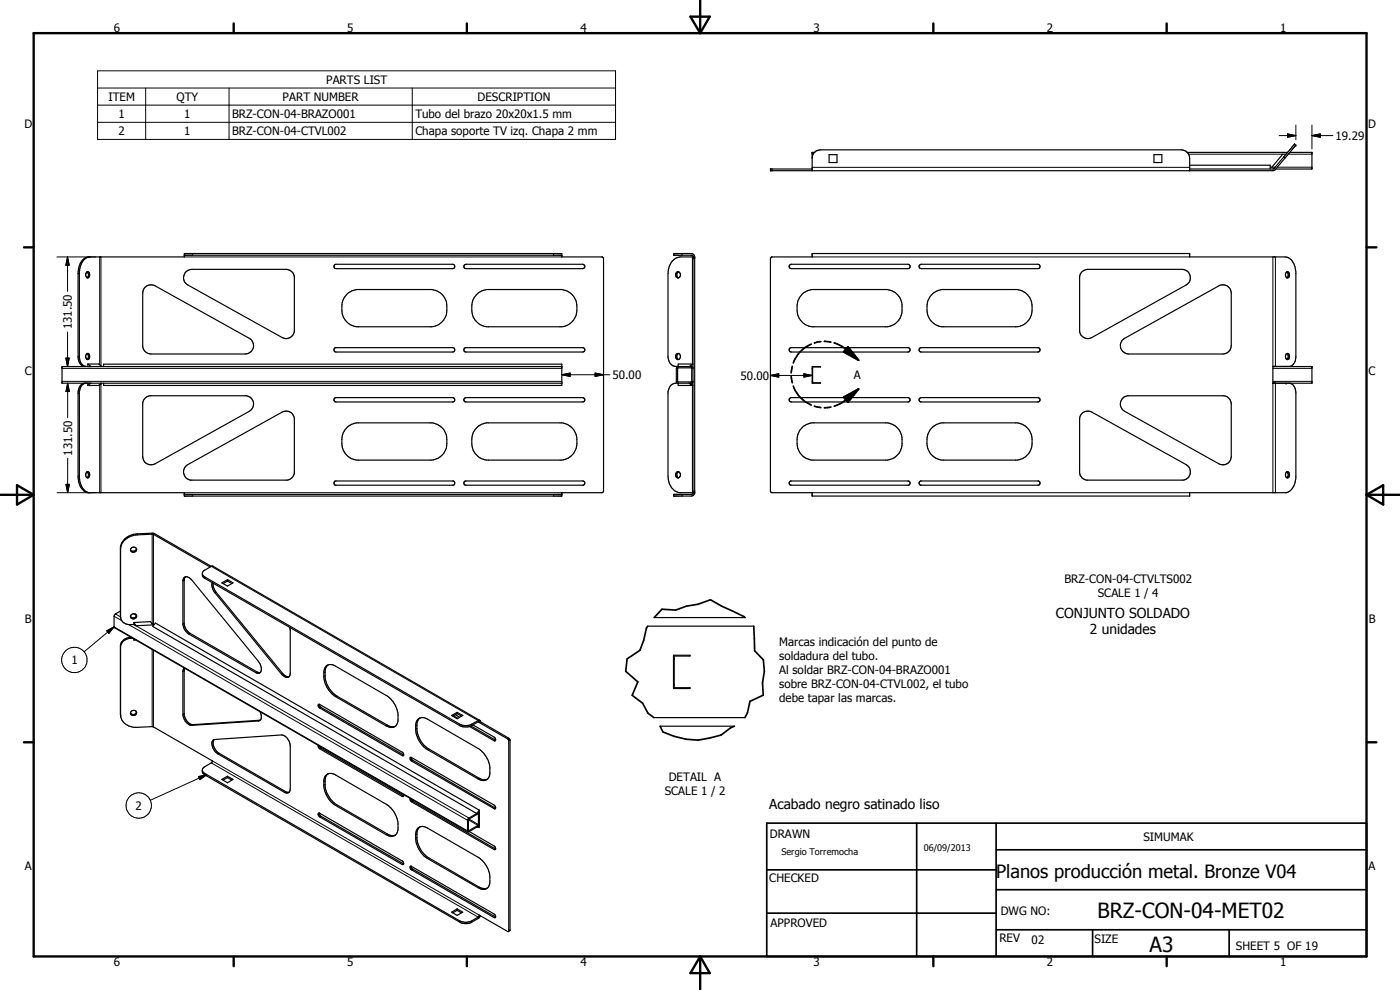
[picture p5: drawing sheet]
<svg xmlns="http://www.w3.org/2000/svg" width="420mm" height="297mm" viewBox="0 0 420 297" stroke-linecap="round" stroke-linejoin="round" font-family="sans-serif">
<g fill="none" stroke="#000" stroke-width=".35">
<path d="M243.7 47.1a2.57 2.57 0 0 1 2.5-2.1h108.3a2.59 2.59 0 0 1 2.5 2.5v3.7M244.4 45.7h-.7v5.5M248.8 46.4h2.4v2.4h-2.4zM346.3 46.4h2.4v2.4h-2.4zM356.3 45.7h30.1M357 49.6h24.2v1.1M386 46.3l2.5-3.1 .4 .4-6.1 7.2-.8 .4h-150.8v-.5h12.5M386 46.3l-3.6 4.2-.4 .2h-25M386 46.3h-1l-3.3 3.9h1M387.1 45.7h6.6v5h-10.8M27 77.1a4.2 4.2 0 0 0-3.2 4.5v25.7a3.1 3.1 0 0 0 1.4 2.6M55.3 76.6h113.3"/>
<path d="M100.4 79.5l.5-.2h34.9a.66 .66 0 0 1 .7 .6 .66 .66 0 0 1-.7 .7h-34.9a.65 .65 0 0 1-.6-.4 .65 .65 0 0 1 .1-.7zM139.3 79.5l.6-.2h34.9a.66 .66 0 0 1 .7 .6 .66 .66 0 0 1-.7 .7h-34.9a.65 .65 0 0 1-.6-.4 .65 .65 0 0 1 0-.7zM208.5 77.1h-4.2a4.5 4.5 0 0 0-3.8 5v25.2a2.64 2.64 0 0 0 3 2.6M208.5 77.1l-.4-.8-.6-.2h-5.3v.5h5.3l.5 .5v70.7l-.4 .5h-5.4v.5h5.3l.6-.2 .4-.8M208.5 77.1v70.7M236.9 79.7l.6-.4h35a.66 .66 0 0 1 .6 .6 .66 .66 0 0 1-.6 .7h-35l-.6-.4zM275.9 79.7l.6-.4h35a.66 .66 0 0 1 .6 .6 .66 .66 0 0 1-.6 .7h-35l-.6-.4zM26 81.7l.2-.1a.9 .9 0 0 1 .7 .9 .9 .9 0 0 1-.7 .9l-.5-.7zM26.1 81.6a1.08 1.08 0 0 1 0 1.8M43.5 86.3a2.57 2.57 0 0 1 3.1-.5l28.2 15.7a2.52 2.52 0 0 1 1.2 2.8 2.52 2.52 0 0 1-2.4 1.9h-28.3a2.57 2.57 0 0 1-2.5-2.1v-16.2zM55.8 81.5l1-.6 .8-.1h28.3a2.58 2.58 0 0 1 2.4 2.2v16.4a2.5 2.5 0 0 1-3.6 1.9l-28.3-15.8a2.5 2.5 0 0 1-.6-4zM104.3 88.1l1.3-.8 1.5-.4h22.5a5.3 5.3 0 0 1 4.5 6.7 5 5 0 0 1-4.5 4.4h-22.5a5.3 5.3 0 0 1-4.5-6.6l.4-1.6z"/>
<path d="M142.9 88.5l1.7-1.2 1.5-.4h22.5a5.4 5.4 0 0 1 4.5 6.7 5.1 5.1 0 0 1-4.5 4.4h-22.5a5.3 5.3 0 0 1-4.5-6.6l.4-1.6zM203.1 81.7a.83 .83 0 0 1 1.1 .7 .83 .83 0 0 1-1.1 .8l-.3-.5zM203.7 81.5a1.02 1.02 0 0 0 0 1.9M240.9 88.1l1.3-.8 1.5-.4h22.6a5.1 5.1 0 0 1 4.4 4.5 6.3 6.3 0 0 1-.9 4.6 4.8 4.8 0 0 1-3.5 2h-22.6a5.3 5.3 0 0 1-4.4-6.6l.6-2zM279.5 88.5l1.7-1.2 1.5-.4h22.6a5.4 5.4 0 0 1 4.4 6.7 5.1 5.1 0 0 1-4.4 4.4h-22.6a5.6 5.6 0 0 1-4.4-7.2zM324.8 81.4l1.7-.6h28.2a2.52 2.52 0 0 1 2.5 1.9 2.52 2.52 0 0 1-1.2 2.8l-28.3 15.8a2.5 2.5 0 0 1-3.7-1.9v-16.4l.2-.7zM386.2 81.6a1.1 1.1 0 0 1 0 1.8M386.2 81.6a.89 .89 0 0 1 .8 .9 .89 .89 0 0 1-.8 .9M386.2 81.6a1.17 1.17 0 0 0 0 1.8M25.3 109.9h1.1M25.7 109.9a2.45 2.45 0 0 1-2.3-2.6v-25.7a4.3 4.3 0 0 1 3.2-4.5h28.7v-1h113.3v1l12.3 .1 .2 .4v69.7l-.3 .5h-12.2v1h-113.3v-1h-29a4.4 4.4 0 0 1-2.9-4.4v-25.8a2.57 2.57 0 0 1 1.9-2.6M25.7 115a2.57 2.57 0 0 0-1.9 2.6v25.8a4.4 4.4 0 0 0 2.9 4.4"/>
<path d="M26 106.2a.86 .86 0 0 1 1 .4 .86 .86 0 0 1-.3 1.1l-.3 .2a.94 .94 0 0 1-.8-.7 .94 .94 0 0 1 .4-1zM26.1 106.1a1.1 1.1 0 0 1 0 1.8M26.4 109.2h3.2l1 .8M26.4 109.2v.8M26.4 115v.7M26.4 109.2l.9 .8M27.3 115l-.9 .7M30.3 115l-.5 .7h-3.4M31.1 110v-.7h137.5v6.4h-137.5v-.7M43.4 119.6l.9-.6 .7-.3h29a2.51 2.51 0 0 1 2.1 2.1 2.51 2.51 0 0 1-1.3 2.6l-28.2 15.7a2.51 2.51 0 0 1-3.8-2.2v-16zM100.4 119.5l.5-.2h34.9a.66 .66 0 0 1 .7 .7 .66 .66 0 0 1-.7 .6h-34.9a.65 .65 0 0 1-.6-.4 .65 .65 0 0 1 .1-.7zM100.4 104.5l.3-.2h35.3a.68 .68 0 0 1 .5 .8 .68 .68 0 0 1-.7 .5h-34.9a.67 .67 0 0 1-.6-.4 .67 .67 0 0 1 .1-.7z"/>
<path d="M139.3 119.5l.6-.2h34.9a.66 .66 0 0 1 .7 .7 .66 .66 0 0 1-.7 .6h-34.9a.65 .65 0 0 1-.6-.4 .65 .65 0 0 1 0-.7zM139.3 104.5l.3-.2h35.4a.67 .67 0 0 1 .5 .8 .67 .67 0 0 1-.7 .5h-34.9a.67 .67 0 0 1-.6-.4 .67 .67 0 0 1 0-.7zM168.6 110h-150v5h150M203 106.3a.79 .79 0 0 1 1.1 .1 .79 .79 0 0 1-.1 1.1 .66 .66 0 0 1-.7 .4 .66 .66 0 0 1-.5-.7zM203.4 110.4h4.2v4.1l-4.2 .1zM203.7 106a1.02 1.02 0 0 0 0 1.9M206.8 115l1.2 .7M207.4 109.6v-.4h-3.9v.8M207.7 115.4l.1 .2M207.8 115.5v.1M208 110.5l-.4-.5h-4.2l-.4 .5v3.9l.5 .6v.7l4.3-.1M208 114.4l-.6 .6h-4.6a2.63 2.63 0 0 0-2.3 2.6v25.2a4.9 4.9 0 0 0 3.4 5h4.6"/>
<path d="M208 109.3l-1.2 .7M236.9 119.7l.6-.4h35a.66 .66 0 0 1 .6 .7 .66 .66 0 0 1-.6 .6h-35l-.6-.4zM237 104.5l.3-.2h35.4a.67 .67 0 0 1 .4 .7 .67 .67 0 0 1-.6 .6h-35l-.6-.4zM243.7 110h2.5l-2.3 .1v4.8l2.3 .1h-2.5zM243.7 114.4h.2M243.7 110.5h.2M275.9 119.7l.6-.4h35a.66 .66 0 0 1 .6 .7 .66 .66 0 0 1-.6 .6h-35l-.6-.4zM276 104.5l.3-.2h35.4a.68 .68 0 0 1 .4 .8 .68 .68 0 0 1-.6 .5h-35l-.6-.4zM336.9 102l28.9-16.2a2.48 2.48 0 0 1 3.7 2.1v15.8a2.59 2.59 0 0 1-2.5 2.5h-28.3a2.52 2.52 0 0 1-2.2-1.5 2.52 2.52 0 0 1 .4-2.7zM337 119.4l1.4-.7h29a2.58 2.58 0 0 1 2.1 2.5v15.7a2.51 2.51 0 0 1-3.7 2.2l-28.3-15.7a2.48 2.48 0 0 1-.5-4zM382 110h11.7v5h-11.7v-5.1h5a2.69 2.69 0 0 0 1.9-2.6v-25.7a4.6 4.6 0 0 0-2.9-4.5h-29v-1h-113.3v1h-12l-.5 .5v69.7l.4 .5h12.1v1h113.3v-1h29a4.4 4.4 0 0 0 2.9-4.4v-25.8a2.52 2.52 0 0 0-1.9-2.6M382.4 114.9l-.1 .1"/>
<path d="M382.5 115h.2M382.7 109.9v.1M386 109.9v.1M386.2 106.1l.2 .1a1.18 1.18 0 0 1-.2 1.7M386.2 106.1a1.17 1.17 0 0 0 0 1.8M386.2 106.1a.93 .93 0 0 1 .8 .8 .93 .93 0 0 1-.5 1h-.3M56 139.6l28.7-15.9a2.52 2.52 0 0 1 3.6 1.8v16.4a2.55 2.55 0 0 1-2.1 2.2h-29a2.52 2.52 0 0 1-2-1.9 2.52 2.52 0 0 1 .8-2.6zM104.3 128.1l1.3-.8 1.5-.4h22.5a5.2 5.2 0 0 1 4.5 6.2 5 5 0 0 1-4.5 4.9h-22.5a5.4 5.4 0 0 1-4.5-6.7l.4-1.5zM142.9 128.5l1.7-1.2 1.5-.4h22.5a5.4 5.4 0 0 1 4.5 6.7 5.1 5.1 0 0 1-4.5 4.4h-22.5a5.4 5.4 0 0 1-4.5-6.7l.4-1.5zM240.9 128.1l1.3-.8 1.5-.4h22.6a5.1 5.1 0 0 1 4.4 4.4 6.3 6.3 0 0 1-.4 3.8 4.9 4.9 0 0 1-4 2.9h-22.6a5.4 5.4 0 0 1-4.4-6.7v-.5a5.1 5.1 0 0 1 1.6-2.7zM279.5 128.5l1.7-1.2 1.5-.4h22.6a5.8 5.8 0 0 1 2.7 9.9l-1.2 .8-1.5 .4h-22.6a5.4 5.4 0 0 1-4.5-6.7l.3-1zM324.6 124.1a2.52 2.52 0 0 1 3.1-.4l28.3 15.7a2.51 2.51 0 0 1 1.2 2.6 2.51 2.51 0 0 1-2.1 2.1h-29l-.9-.4a2.48 2.48 0 0 1-1.2-1.8v-16.4z"/>
<path d="M26 141.6a.68 .68 0 0 1 .8 .2 .68 .68 0 0 1 .1 .8l-.5 .8a.97 .97 0 0 1-.8-.7 .97 .97 0 0 1 .4-1.1zM26.1 141.6a1.08 1.08 0 0 1 0 1.7M55.3 148.3h113.3M100.4 144.5l.3-.2h35.3a.68 .68 0 0 1 .5 .6 .68 .68 0 0 1-.5 .7h-35.3l-.4-.4zM139.3 144.5l.3-.2h35.4a.66 .66 0 0 1 .5 .6 .66 .66 0 0 1-.5 .7h-35.4l-.3-.4zM203.6 141.5a.93 .93 0 0 0-.9 1 .93 .93 0 0 0 .9 .9M203.6 141.5a1.03 1.03 0 0 1 .6 1 1.03 1.03 0 0 1-.6 .9M203.7 141.5a1.06 1.06 0 0 0 0 1.9M237 144.5l.3-.2h35.4a.66 .66 0 0 1 .4 .6 .66 .66 0 0 1-.4 .7h-35.4l-.4-.4zM276.1 144.4l35.6-.1a.68 .68 0 0 1 .4 .6 .68 .68 0 0 1-.4 .7h-35.4a.66 .66 0 0 1-.5-.6 .66 .66 0 0 1 .3-.6zM386.2 141.6l.4 .6-.1 .7-.3 .4M386.2 141.6a.89 .89 0 0 1 .8 .9 .89 .89 0 0 1-.8 .8"/>
<path d="M386.2 141.6a1.15 1.15 0 0 0 0 1.7M36.2 164.8a4.9 4.9 0 0 1 5-4.3l4.8-.2 17.1 9.8M39.3 164.6a.85 .85 0 0 1 1.2-.4 .85 .85 0 0 1 .2 1.3 .84 .84 0 0 1-1.1 .1 .84 .84 0 0 1-.3-1zM41 164.6a1 1 0 0 1-.8 .8 1 1 0 0 1-1.1-.5M55.2 173.4a1.57 1.57 0 0 1 2.4 .6l19.9 24.4a3.5 3.5 0 0 1 .8 3.2l-.4 .3h-.9l-20.3-11.7a4.2 4.2 0 0 1-1.8-3v-12.9zM55.6 173.1l-.3 .8v13.3a4 4 0 0 0 1.8 2.8l20.1 11.7 .9 .1M60.7 172.2l.2 .4 .6 .5 76.5 44.2a3.9 3.9 0 0 0 3.6 0l2.2-1.2 .4 .5M63.4 169.9l-2.5 1.7-.1 1.2 .7 .7 76.5 44.2a4 4 0 0 0 3.6 0l2-1.2 .2 .3M63.4 169.9l-17.1-9.8-5.2 .1a5.1 5.1 0 0 0-5 3.9v21a2.61 2.61 0 0 0 3.1 2.3h1M63.4 169.9h.5l80.1 46.3M63.7 174.8a3.3 3.3 0 0 0 .8 3l20 24.5a1.52 1.52 0 0 0 2.3 .6M64 175v1.1l.8 1.6 20 24.4 1.3 .9h.7"/>
<path d="M66.6 174.9l1.7-1 1.6 1-1.6 1zM68.3 174.3l1.3 .8M68.3 174.3l-1.3 .8M68.3 173.9v.4M36.1 183.3l-1.8 1.3 .1 3.7 106 61.3M39.4 191.2a3.2 3.2 0 0 0-3.3 2.3l.1 20.9a4.3 4.3 0 0 0 5 3.8l4.8-.1 17.7 10.2-.2 .6-2 1.1a1.38 1.38 0 0 0 0 2.5l76.8 44.4a3.7 3.7 0 0 0 3.3-.2l1.9-1.1 .7-.9M39.9 191.5a3.2 3.2 0 0 0-3.7 2.6M40.2 186.8v.6M40.2 191.6v.4M40.2 192h.6M40.2 186.8l5-.3 .7 1-5.1 .2M40.2 186.8l.6 .9"/>
<path d="M40.2 187.4l.6 .3M40.5 184.2l.3 .2M40.5 191.9l-.3 .1M40.8 184.4a.99 .99 0 0 0-1-.2 .99 .99 0 0 0-.7 .8M40.8 184.4a.89 .89 0 0 1-.5 1.3 .89 .89 0 0 1-1.2-.7M41 184.7a.99 .99 0 0 1-.9 .7 .99 .99 0 0 1-1-.5M45.6 187.1l.4 .1v.3M45.7 187.2l.5 .3M86.9 188.2l.2 .9v12.9l-.3 .9M97.9 199.9a2.21 2.21 0 0 1 2.8 0l15.2 8.8a7.6 7.6 0 0 1 3.6 5.6 4.3 4.3 0 0 1-.3 2.9 2.08 2.08 0 0 1-3.3 .6l-15.2-8.8a7.8 7.8 0 0 1-3.5-5.7v-1.8zM98.4 199.5l-.6 .8-.2 1a7.7 7.7 0 0 0 2.4 6.7l1.1 .8 15.2 8.8 1 .4 1.3-.1M194.4 187.9h31.8"/>
<path d="M196.3 185.3h27.3M202.1 196.6h5v.2h-4.8v9.5h4.8v.3h-5zM202.1 197.7h.2M36.1 214.4l.1 .5M41 213.6a.98 .98 0 0 1-.8 .8 .98 .98 0 0 1-1.1-.5M55.3 200.4l-.4 1.1v12.8a3.5 3.5 0 0 0 2.7 3.3l19.9-1.3 .6-.2M55.4 200.5l-.1 .5v13.4a3.4 3.4 0 0 0 2.6 3l20.2-1.3M78.1 213.5a2.42 2.42 0 0 1 0 2.6M95.6 211.3l.4 .1 24.8 14.3 .3 .5v.5h-.4l-24.7-14.3-.4-.4zM95.8 211.3l.5 .9 24.8 14.4M125.4 215.8a2.37 2.37 0 0 1 2.9 0l15.2 8.8a7.8 7.8 0 0 1 3.5 5.7 4.6 4.6 0 0 1-.4 3.1 2.2 2.2 0 0 1-3.1 .3l-15.2-8.8a7.5 7.5 0 0 1-3-8.8zM126 215.4l-.5 .5a4.4 4.4 0 0 0-.4 3.2 7.8 7.8 0 0 0 3.6 5.6l15.1 8.8 1.1 .4 1.3-.1"/>
<path d="M135.5 214.7l1.7-1 1.7 1-1.7 .9zM136.1 214.8l1.3 .7M136.6 214.4l1.4 .8M137.2 214.1l1.3 .8M137.2 214.1l-1.3 .8M137.2 213.7v.4M140.9 218l7.4 4.2 .4-.2M141.3 217.8l7.4 4.2M141.9 217.5l6.4 3.6 .4 .9M143.8 216.8l8.5 4.9 .4 .5-.1 57.3M144.2 216.6l8.5 4.9 .4 .6v57l-.5 .4M144.2 216.6l-.4 .2"/>
<path d="M196.2 215.3h27.4M198.1 217.9h22.3M202.1 205.5h.2M60.7 231.2l.8 .9 76.5 44.2a3.9 3.9 0 0 0 3.6 0l1.9-1.1 .3-.6 8.8 4.9M63.9 222.1l.6-.2 20-1.4a3.6 3.6 0 0 1 2.6 3.3v12.9a1.08 1.08 0 0 1-.5 1.1 1.08 1.08 0 0 1-1.3-.1l-19.9-11.5a3.2 3.2 0 0 1-1.5-4.1zM64.3 221.9a3.2 3.2 0 0 0 1.1 3.9l20.3 11.7 1.1 .2M66.6 233.8l1.7-.9 1.6 .9-1.6 1.1zM68.3 233.3l1.3 .8M68.3 233.3l-1.3 .8M68.3 232.9v.4M95.5 223.6l.1 .7 .4 .4 24.7 14.3h.4v-.6M95.8 223.8l.4 .6 24.9 14.4"/>
<path d="M97.7 232.8a2.26 2.26 0 0 1 3-.3l15.2 8.8a7.7 7.7 0 0 1 3.6 5.7 4.2 4.2 0 0 1-.5 3.2 2.15 2.15 0 0 1-3.1 .2l-15.2-8.7a8.1 8.1 0 0 1-3.5-5.7v-1.9zM98.4 232.2l-.6 .7-.2 1.1a7.7 7.7 0 0 0 3.1 7.2l16 9.2 1 .3 .9-.1M123.1 239.6v.4l.4 .6 24.8 14.3a.38 .38 0 0 0 .4-.2 .38 .38 0 0 0-.1-.5l-.3-.4-7.5-4.3M123.2 227.2l25.1 14.4a.67 .67 0 0 1 .2 1.1l-25-14.4-.4-.5zM123.4 239.7l.5 .7 24.8 14.3M123.4 227.2l.3 .8 25 14.5M95.8 244l.5 .9 24.8 14.3M95.8 244h-.2l-.1 .3 .5 .8 24.7 14.3 .4-.2M95.8 244l24.9 14.3 .4 .4v.5M123.2 259.9l25.2 14.4a.5 .5 0 0 1 .4 .6 .5 .5 0 0 1-.5 .4l-24.8-14.3-.4-.5zM123.4 259.9l.3 .8 25 14.5M125.4 248.5a2.36 2.36 0 0 1 2.9 0l15.2 8.7a7.8 7.8 0 0 1 3.5 5.7 4.3 4.3 0 0 1-.3 2.9 2.13 2.13 0 0 1-3.2 .6l-15.2-8.8a7.3 7.3 0 0 1-3-8.9z"/>
<path d="M126 248.1l-.5 .4a5 5 0 0 0-.3 3.6 7.9 7.9 0 0 0 3.5 5.3l15.1 8.8 1.4 .4 1-.1M140.7 245.8l2.9-1.6v3.3l-2.9 1.7h-.1zM143.5 243.9l-3 1.8-.2 .4 .1 3.4M143.5 243.9l.3 .1M143.5 247.9l-2.8 1.7-.3-.1M143.5 243.9l-.4 .2M143.8 243.1v5.2l-.7-.1 .4-.3M143.8 247.4l-.3 .5M143.8 243.1l-.7 1M143.8 243.1l-97.2-56.2-.8 1.1 97.3 56.1M135.5 273.7l1.7-1 1.7 1-1.7 1zM137.2 273.1l1.3 .8"/>
<path d="M137.2 273.1l-1.3 .8M137.2 272.7v.4"/>
<circle cx="40.1" cy="213.9" r=".87"/>
</g>
<g fill="none" stroke="#000" stroke-width=".3">
<path d="M29.3 21.3h155.4v20.5h-155.4zM29.3 26.4h155.4M29.3 31.5h155.4M29.3 36.7h155.4M43.7 26.4v15.4M68.7 26.4v15.4M123.7 26.4v15.4M388.9 37.5v4.5M393.7 37.5v7.2M231.7 50.7v.5M243.7 50.2h113.3M243.7 46.3h.3"/>
<path d="M356.7 46.3h28.3M381.2 50.2h.5M383.4 50.2h10.3M383.9 40.7h5M385.3 47l.4 .4M386.4 40.2l2.5 .5-2.5 .5zM386.6 46.3h7.1M393.7 40.7l2.5-.5v1zM393.7 40.7h6.3M17.1 77.1h11.6M20.3 77.1l.5 2.5h-1zM20.3 77.1v10.3"/>
<path d="M29.9 77.1v32.4M30.3 77.1v32.7M55.3 77.1h113.3M57.8 76.1v.5M166.1 76.1v.5M204.7 76.1v.5M207.8 77.1v32.3M208 77.6h.5M243.7 77.1h113.3M382 77.1v32.8M382.8 77.1v32.8M20.3 99.6v10.4"/>
<path d="M23.4 82.1h.4M18.6 110.5h150M18.6 114.4h150M19.8 107.4h1l-.5 2.6zM20.3 115l.5 2.5h-1zM20.3 115v10.3M23.4 118h.4M23.4 106.9h.4M29.9 115.6v32.2M30.1 115l-.5 .7M30.3 115v32.8M168.6 112.4l2.5-.5v1z"/>
<path d="M168.6 112.4h14.4M178.6 111.9l2.5 .5-2.5 .5zM207 115.1l.4 .6M207.8 115.5v32.3M231.2 112.6l2.5-.5v1.1zM231.2 112.6h12.5M241.2 112.1l2.5 .5-2.5 .6zM243.7 110.5h.2M243.7 114.4h.2M382 115v32.8M382 110.5h11.7M382 114.4h11.7"/>
<path d="M382.8 115v32.8M20.3 137.5v10.3M17.1 147.8h11.6M19.8 145.3h1l-.5 2.5zM23.4 142.8h.4M55.3 147.8h113.3M57.8 148.3v.5M166.1 148.3v.5M204.7 148.3v.5M208 147.3h.5M243.7 147.8h113.3M36.1 164.5l.1 .3"/>
<path d="M41.1 160.2l.1 .3M45.7 160.3v26.8M46 160.3v26.9M55.3 174.1l-.4 .2M61.5 173.1v.4M63.4 169.9l80.1 46.3M64.8 177.7l-.3 .1M32 189.3l2.2-1.2-1.5 1.9zM34.2 184.9l2.3 1.3M34.2 188.1l106.1 61.2M34.2 188.1l-9 7.5M34.7 184.2l1.5 .9-.1-.3"/>
<path d="M36.1 193.8l.1 .3M38.6 187.4l101.7 58.7M39.1 191.3l.1 .2M40.1 184.1l.9 .6M40.1 187.4l100.6 58M45.7 194.9v23.1M45.9 187.5l.2 .1M46 195.1v23M55.3 187l-.4 .2M57.1 190l-.4 .2M202.1 197.7h.2M36.1 214.1l.1 .3"/>
<path d="M55.3 214.1l-.4 .2M55.3 201.3l-.4 .2M57.9 217.4l-.3 .2M77 201.5l-.3 .3M77.9 216.1l-.4 .2M84.8 202.1l-.3 .2M96.3 212.2l-.3 .2M97.6 202.7l-.4 .2M97.6 201.7l-.4 .2M101.1 208.8l-.4 .2M116.3 217.6l-.4 .2M125.1 217.6l-.4 .2"/>
<path d="M125.1 218.6l-.4 .2M138 217.3v.4M141.6 217.3v.4M143.5 216.6l.3 .2M202.1 205.5h.2M59.6 233l2.4-.5-2 1.4zM61.5 232.1v.4M62 232.5l-16.9 7.6M63.4 228.9l80.1 46.3M63.7 228.3l80.1 46.3M65.7 226l-.3 .2M85.7 237.5l-.4 .2"/>
<path d="M96.3 224.5l-.3 .2M97.6 234.4l-.4 .2M97.6 235.3l-.4 .2M121.1 226.5l-.4 .2M121.1 238.8l-.4 .2M123.9 228.1l-.4 .2M128.7 224.7l-.4 .2M143.8 233.5l-.3 .2M148.6 222l-.3 .2M152.7 221.5l-.4 .2M153.1 222.1l-.4 .2M96.3 244.9l-.3 .2"/>
<path d="M101.1 241.5l-.4 .2M116.3 250.2l-.4 .2M121.1 259.2l-.4 .2M123.9 240.4l-.4 .2M125.1 250.3l-.4 .2M125.1 251.2l-.4 .3M128.7 257.4l-.4 .2M140.6 246l2.9 1.6M140.6 249.2h.1M140.7 245.7l2.9 1.7M143.5 244.2l.1 .1M148.6 242.4l-.3 .2"/>
<path d="M148.6 254.7l-.3 .2M123.9 260.8l-.4 .2M138 276.3v.4M141.6 276.3v.4M143.8 266.2l-.3 .2M148.6 275.1l-.3 .2M153.1 279.1l-.4 .2"/>
<circle cx="22.3" cy="198" r="3.8"/>
<circle cx="41.6" cy="241.7" r="3.8"/>
</g>
<g fill="#000">
<circle cx="243.7" cy="45.7" r=".18"/>
<circle cx="388.5" cy="43.2" r=".18"/>
<circle cx="388.9" cy="43.6" r=".18"/>
<circle cx="393.7" cy="45.7" r=".18"/>
<circle cx="18.6" cy="110" r=".18"/>
<circle cx="30.3" cy="115" r=".18"/>
<circle cx="168.6" cy="110" r=".18"/>
<circle cx="386" cy="115" r=".18"/>
<circle cx="393.7" cy="110" r=".18"/>
<circle cx="55.3" cy="148.3" r=".18"/>
<circle cx="168.6" cy="148.3" r=".18"/>
<circle cx="208" cy="147.8" r=".18"/>
<circle cx="208.5" cy="147.8" r=".18"/>
</g>
<g fill="none" stroke="#000" stroke-width=".51">
<path d="M237.4 112.9l.4 2M237.8 109.9l-.4 2M238.1 115.8a9.7 9.7 0 0 0 5.4 5.7M243.5 103.3a9.5 9.5 0 0 0-5.4 5.6M246.4 102.5l-2 .4M247.4 102.4l2 .3M250.3 102.9l3 1.4 4.4 3.8M253.2 119.2l4.5-2.5-3.2 4zM254.5 104.1l3.2 4-4.5-2.5zM257.7 116.7l-4.4 3.7-3 1.5M244.4 121.9l2 .4M249.4 122.1l-2 .2"/>
<path d="M194.4 187.9l-.4 .6-.8 3.6-1.1 3-3.9 2.6-.4 3.7 3.6 3.2-1.7 4 3.2 2.4 1.6 3 1.7 1.3M196.3 185.3l2.4-2.5 4.1 .2 3.2-1.1 3.5-.6 3.7-1.3 3.4 1.9 7 3.4M226.2 187.9l.3 7.3 2.6 2.8 .3 3.4-.6 3.5 .3 3.7-4 1.8-.8 3.5-.7 1.4M198.1 217.9l.9 1.7 3.3 1.3 3.6 .9 3.6 .3 6.9-1.5 2.8-2.2 1.2-.5M230.1 247h180v40h-180zM275.1 247v40M298.9 255h111.2M298.9 247v40M230.1 274h68.8M230.1 261h68.8M298.9 279h111.2M298.9 267h111.2"/>
<path d="M327.9 279v8M368.9 279v8"/>
</g>
<g fill="none" stroke="#000" stroke-width=".71">
<path d="M10.1 9.9h400v277.1h-400zM70.1 7v2.9M140.1 7v2.9M207.2 5h5.8l-2.9 4.9zM210.1 0v9.9M280.1 7v2.9M350.1 7v2.9M7.2 74.2h2.9M410.1 74.2h3M.1 148.5h10M5.1 145.6l5 2.9-5 2.9zM410.1 148.5h10"/>
<path d="M410.1 148.5l5-2.9v5.8zM7.2 222.7h2.9M410.1 222.7h3M70.1 287v2.9M140.1 287v2.9M210.1 287v10M210.1 287l2.9 5h-5.8zM280.1 287v2.9M350.1 287v2.9"/>
</g>
<g fill="#000">
<path d="M386.4 40.2l2.5 .5-2.5 .5zM393.7 40.7l2.5-.5v1zM20.3 77.1l.5 2.5h-1zM19.8 107.4h1l-.5 2.6zM20.3 115l.5 2.5h-1zM168.6 112.4l2.5-.5v1zM178.6 111.9l2.5 .5-2.5 .5zM231.2 112.6l2.5-.5v1.1zM241.2 112.1l2.5 .5-2.5 .6zM254.5 104.1l3.2 4-4.5-2.5zM253.2 119.2l4.5-2.5-3.2 4zM19.8 145.3h1l-.5 2.5z"/>
<path d="M32 189.3l2.2-1.2-1.5 1.9zM59.6 233l2.4-.5-2 1.4z"/>
</g>
<g font-size="6.3">
<text x="329.4" y="275.4">BRZ-CON-04-MET02</text>
<text x="345" y="285.6">A3</text>
</g>
<text font-size="5.5" x="298.9" y="263.4">Planos producción metal. Bronze V04</text>
<g font-size="4.1">
<text x="316.9" y="185.3">CONJUNTO SOLDADO</text>
<text x="327.1" y="190.3">2 unidades</text>
<text x="230.8" y="242.8">Acabado negro satinado liso</text>
</g>
<g font-size="3.5">
<text x="34.2" y="9.6">6</text>
<text x="104.2" y="9.6">5</text>
<text x="174.2" y="9.6">4</text>
<text x="244.2" y="9.6">3</text>
<text x="314.2" y="9.6">2</text>
<text x="384.2" y="9.6">1</text>
<text x="97.9" y="25.2">PARTS LIST</text>
<text x="32.5" y="30.3">ITEM</text>
<text x="35.6" y="35.4">1</text>
<text x="52.9" y="30.3">QTY</text>
<text x="55.3" y="35.4">1</text>
<text x="69.7" y="35.4">BRZ-CON-04-BRAZO001</text>
<text x="84.8" y="30.3">PART NUMBER</text>
<text x="124.7" y="35.5">Tubo del brazo 20x20x1.5 mm</text>
<text x="143.3" y="30.3">DESCRIPTION</text>
<text x="7.3" y="38.4">D</text>
<text x="35.6" y="40.6">2</text>
<text x="55.3" y="40.6">1</text>
<text x="69.7" y="40.6">BRZ-CON-04-CTVL002</text>
<text x="124.7" y="40.6">Chapa soporte TV izq. Chapa 2 mm</text>
<text x="400.8" y="42">19.29</text>
<text x="410.6" y="38.4">D</text>
<text x="21.5" y="98.8" transform="rotate(-90 21.5 98.8)">131.50</text>
<text x="7.4" y="112.6">C</text>
<text x="183.8" y="113.7">50.00</text>
<text x="222.2" y="114">50.00</text>
<text x="256.3" y="113.7">A</text>
<text x="410.7" y="112.6">C</text>
<text x="21.6" y="136.7" transform="rotate(-90 21.6 136.7)">131.50</text>
<text x="319.4" y="175">BRZ-CON-04-CTVLTS002</text>
<text x="329.5" y="179.2">SCALE 1 / 4</text>
<text x="7.4" y="186.9">B</text>
<text x="410.8" y="186.9">B</text>
<text x="233.9" y="193.9">Marcas indicación del punto de</text>
<text x="21.4" y="199.3">1</text>
<text x="233.9" y="198.1">soldadura del tubo.</text>
<text x="233.9" y="202.3">Al soldar BRZ-CON-04-BRAZO001</text>
<text x="233.9" y="206.5">sobre BRZ-CON-04-CTVL002, el tubo</text>
<text x="233.9" y="210.7">debe tapar las marcas.</text>
<text x="199.5" y="238.5">SCALE 1 / 2</text>
<text x="200.7" y="234.4">DETAIL A</text>
<text x="40.7" y="243">2</text>
<text x="231" y="251.5">DRAWN</text>
<text x="343.1" y="252.3">SIMUMAK</text>
<text x="7.4" y="261.1">A</text>
<text x="410.7" y="261.1">A</text>
<text x="230.9" y="264.6">CHECKED</text>
<text x="300.3" y="274.5">DWG NO:</text>
<text x="231.3" y="278.3">APPROVED</text>
<text x="299.9" y="282.6">REV</text>
<text x="309.6" y="283.3">02</text>
<text x="328.5" y="283.1">SIZE</text>
<text x="370.9" y="285.1">SHEET 5 OF 19</text>
<text x="34.2" y="289.9">6</text>
<text x="104.2" y="289.9">5</text>
<text x="174.2" y="289.9">4</text>
<text x="244.2" y="289.9">3</text>
<text x="314.2" y="289.9">2</text>
<text x="384.2" y="289.9">1</text>
</g>
<g font-size="2.7">
<text x="234.5" y="256.6">Sergio Torremocha</text>
<text x="277.2" y="255.3">06/09/2013</text>
</g>
</svg>
